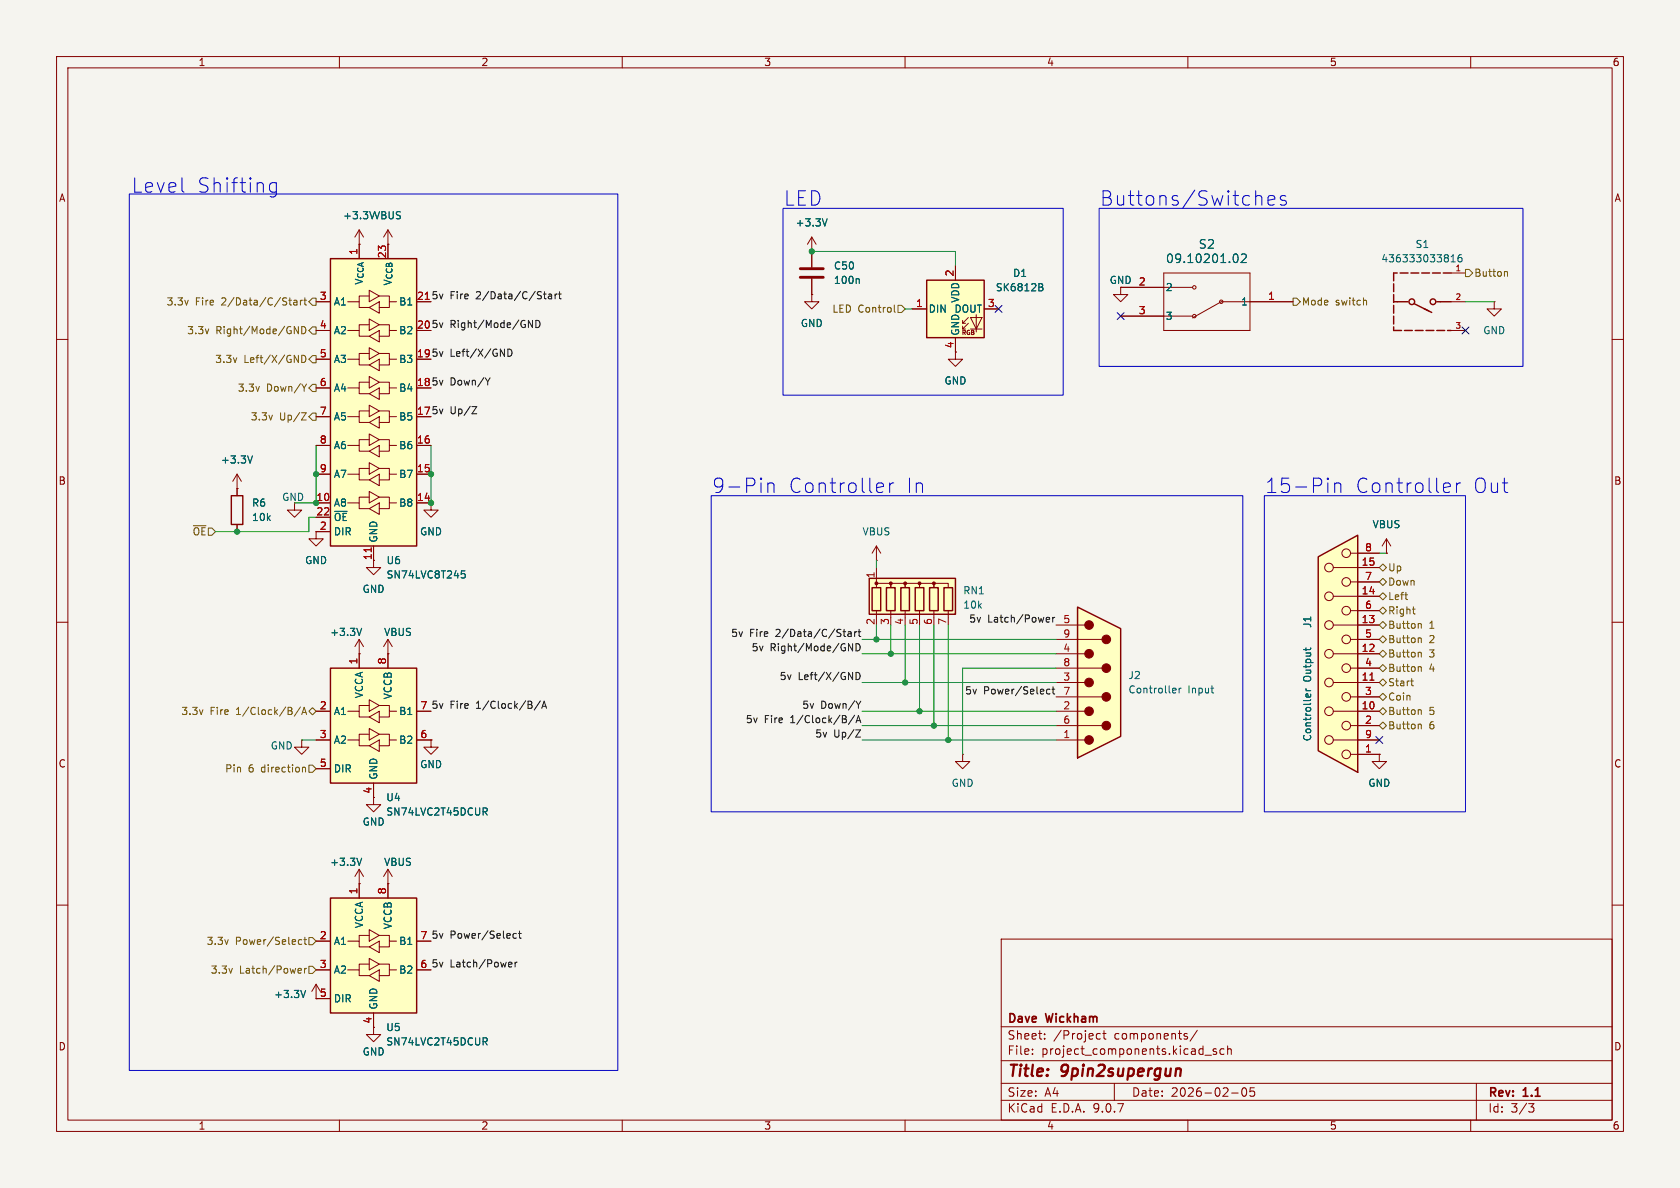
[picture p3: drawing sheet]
<svg xmlns="http://www.w3.org/2000/svg" width="297mm" height="210mm" viewBox="0 0 297 210" stroke-linecap="round" stroke-linejoin="round" font-family="sans-serif">
<path d="M0 0h297v210h-297z" fill="#f5f4ef" stroke="#f5f4ef" stroke-width=".18"/>
<g fill="none" stroke="#840000" stroke-width=".18">
<path d="M10 10h277v190h-277zM12 12h273v186h-273zM60 10v2M110 10v2M160 10v2M210 10v2M260 10v2M143.5 52.1v1.2h1.3l-1.3 1.3-1.3-1.3h1.3M143.5 52.1h.1M143.5 44.5v2.7M143.5 49.3v2.8M10 60h2"/>
<path d="M285 60h2M10 110h2M63.5 115.6h.1M63.5 113l-.8 1.3M63.5 113l.8 1.3M63.5 113v2.6M285 110h2M66 141v1.2h1.3l-1.3 1.3-1.2-1.3h1.2M10 160h2M177 166h108v32h-108zM285 160h2M60 198v2"/>
<path d="M110 198v2M160 198v2M177 194.5h108M177 191.5h108M177 187.5h108M177 181.5h108M182.5 186.3v.1M182.5 185.5v.1M184.7 183.6v.1M184.7 182.8v.1M194 183.6h.5M194 182.8h.5"/>
<path d="M195 182.7h.5M195.2 182.2v1.3l.3 .2M197 191.5v3M209.7 183.2l.3 .2-.3 .3M209.7 182.7l.2 .1M210 198v2M211.7 182.1l-1.3 2M213 186.5h1.2M215 185.5l-.3-.1-.2 .2v.2l.5 .2v.3h-.5M216.4 185.5l-.4-.1-.3 .3v.4l.1 .2h.6M217 185.5l.2-.1 .4 .1 .1 .9M217 184.9v1.5"/>
<path d="M217.7 193.2h1.2M219.7 192.4l.2-.1a.81 .81 0 0 1 .6 .6 .81 .81 0 0 1-.3 .8l-.2 .1a.81 .81 0 0 1-.3-1.4zM221.7 192.3h-.7v.7l.2-.1h.5l.1 .3-.1 .5-.2 .1-.5-.1M260 198v2M261 191.5v6.5M270.2 195.1h1l-.5 .6 .4 .1 .1 .5-.3 .3h-.4"/>
</g>
<path d="M208.5 188.9l.3 .3-.2 1" fill="none" stroke="#840000" stroke-width=".4"/>
<path d="M151.7 49.3l.2 .1v.7M63.9 111.1l-.4 1.2" fill="none" stroke="#006464" stroke-width=".18"/>
<path d="M141.5 47.5h4M141.5 49h4" fill="none" stroke="#840000" stroke-width=".51"/>
<path d="M58.4 118.1h15.3v20.3h-15.3z" fill="#ffffc2"/>
<path d="M58.4 118.1h15.3v20.3h-15.3z" fill="none" stroke="#840000" stroke-width=".25"/>
<g fill="none" stroke="#840000" stroke-width=".18">
<path d="M63.5 115.6v2.5M68.6 115.6h.1M68.6 113v5.1M68.6 113l.7 1.3M68.6 113l-.8 1.3M55.9 125.7h2.5M55.9 130.8h2.5M55.9 135.9h2.5M61.5 125.7h2v1h1.8M61.5 130.8h2v1h1.8M65.3 124.7h-1.8v1M65.3 123.7l1.8 1-1.8 1z"/>
<path d="M65.3 126.7l1.8-1v2.1zM65.3 129.8h-1.8v1M65.3 128.8l1.8 1-1.8 1zM65.3 131.8l1.8-1v2zM66 138.4v2.6M67.1 124.7h1.7v1h1.3M67.1 129.8h1.7v1h1.3M68.8 125.7v1h-1.7M68.8 130.8v1h-1.7M73.7 125.7h2.5M73.7 130.8h2.5M76.2 130.8v1.3h1.3l-1.3 1.3-1.3-1.3h1.3"/>
<path d="M76.2 130.8h.1M170.2 133.4v1.2h-1.3l1.3 1.3 1.2-1.3h-1.2M170.2 133.4h.1M68.6 156.2h.1M68.6 153.7v2.5M68.6 153.7l.7 1.2M68.6 153.7l-.8 1.2"/>
</g>
<path d="M85.4 142.8h.5l.2 .3-.1 .3-.6 .1M85.7 143.5l.4 .6" fill="none" stroke="#006464" stroke-width=".18"/>
<path d="M190.5 107.3l7.6 3.8v19.1l-7.6 3.8z" fill="#ffffc2"/>
<path d="M186.7 110.5h5.1M186.7 113h8.1M186.7 115.6h5.1M186.7 118.1h8.1M186.7 120.7h5.1M186.7 123.2h8.1M186.7 125.7h5.1M186.7 128.3h8.1M186.7 130.8h5.1" fill="none" stroke="#840000" stroke-width=".18"/>
<path d="M190.5 107.3l7.6 3.8v19.1l-7.6 3.8z" fill="none" stroke="#840000" stroke-width=".25"/>
<g fill="#840000" stroke="#840000" stroke-width=".18">
<circle cx="192.5" cy="110.5" r=".76"/>
<circle cx="192.5" cy="115.6" r=".76"/>
<circle cx="192.5" cy="120.6" r=".76"/>
<circle cx="192.5" cy="125.7" r=".76"/>
<circle cx="192.5" cy="130.8" r=".76"/>
<circle cx="195.6" cy="113" r=".76"/>
<circle cx="195.6" cy="118.1" r=".76"/>
<circle cx="195.6" cy="123.2" r=".76"/>
<circle cx="195.6" cy="128.3" r=".76"/>
</g>
<path d="M207.5 121.7h.3l.1 .3-.6 .1M207.8 122.4l-.3 .1M208.5 121.7v.8M208.8 121.7l-.3 .2M214.1 121.7h.5M214.4 122.5h.2" fill="none" stroke="#006464" stroke-width=".18"/>
<path d="M153.7 102.2h15.2v6.4h-15.2z" fill="#ffffc2"/>
<path d="M153.7 102.2h15.2v6.4h-15.2zM154.2 103.9h1.5v4.1h-1.5zM156.7 103.9h1.5v4.1h-1.5zM159.3 103.9h1.5v4.1h-1.5zM161.8 103.9h1.5v4.1h-1.5zM164.3 103.9h1.6v4.1h-1.6zM166.9 103.9h1.5v4.1h-1.5z" fill="none" stroke="#840000" stroke-width=".25"/>
<g fill="#840000" stroke="#840000" stroke-width=".18">
<circle cx="154.9" cy="103.1" r=".25"/>
<circle cx="157.5" cy="103.1" r=".25"/>
<circle cx="160" cy="103.1" r=".25"/>
<circle cx="162.6" cy="103.1" r=".25"/>
<circle cx="165.1" cy="103.1" r=".25"/>
</g>
<path d="M154.9 103.9v-.8h2.6v.8v-.8h2.5v.8v-.8h2.6v.8v-.8h2.5v.8v-.8h2.5v.8M154.9 100.3v2.6M154.9 108v1.2M157.5 108v1.2M160 108v1.2M162.6 108v1.2M165.1 108v1.2M167.6 108v1.2M53.3 130.8v1.3h1.3l-1.3 1.3-1.2-1.3h1.2M53.3 130.8h.1" fill="none" stroke="#840000" stroke-width=".18"/>
<path d="M58.4 45.7h15.3v50.8h-15.3z" fill="#ffffc2"/>
<path d="M58.4 45.7h15.3v50.8h-15.3z" fill="none" stroke="#840000" stroke-width=".25"/>
<g fill="none" stroke="#840000" stroke-width=".18">
<path d="M55.9 53.3h2.5M55.9 58.4h2.5M61.5 53.3h2v1.1h1.8M61.5 58.4h2v1h1.8M65.3 52.3h-1.8v1M65.3 51.3l1.8 1-1.8 1zM65.3 54.4l1.8-1.1v2.1zM65.3 57.4h-1.8v1M65.3 56.4l1.8 1-1.8 1zM65.3 59.4l1.8-1v2.1zM67.1 52.3h1.7v1h1.3M67.1 57.4h1.7v1h1.3"/>
<path d="M68.8 53.3v1.1h-1.7M68.8 58.4v1h-1.7M73.7 53.3h2.5M73.7 58.4h2.5M143.5 44.5h.1M143.5 41.9l-.8 1.3M143.5 41.9l.8 1.3M143.5 41.9v2.6M55.9 63.5h2.5M55.9 68.6h2.5M55.9 73.7h2.5M55.9 78.7h2.5"/>
<path d="M61.5 63.5h2v1h1.8M61.5 73.7h2v1h1.8M61.5 68.6h2v1h1.8M61.5 78.7h2v1.1h1.8M65.3 62.5h-1.8v1M65.3 72.6h-1.8v1.1M65.3 61.5l1.8 1-1.8 1zM65.3 71.6l1.8 1-1.8 1.1zM65.3 64.5l1.8-1v2zM65.3 69.6l1.8-1v2zM65.3 74.7l1.8-1v2zM65.3 67.6h-1.8v1"/>
<path d="M65.3 77.7h-1.8v1M65.3 66.5l1.8 1.1-1.8 1zM65.3 76.7l1.8 1-1.8 1zM65.3 79.8l1.8-1.1v2.1zM67.1 62.5h1.7v1h1.3M67.1 72.6h1.7v1.1h1.3M67.1 67.6h1.7v1h1.3M67.1 77.7h1.7v1h1.3M68.8 63.5v1h-1.7M68.8 73.7v1h-1.7M68.8 68.6v1h-1.7M68.8 78.7v1.1h-1.7"/>
<path d="M73.7 63.5h2.5M73.7 68.6h2.5M73.7 73.7h2.5M73.7 78.7h2.5M55.9 83.8h2.5M55.9 88.9h2.5M55.9 91.4h2.5M55.9 94h2.5M61.5 83.8h2v1h1.8M61.5 88.9h2v1h1.8M65.3 82.8h-1.8v1M65.3 81.8l1.8 1-1.8 1z"/>
<path d="M65.3 84.8l1.8-1v2.1zM65.3 89.9l1.8-1v2zM65.3 87.9h-1.8v1M65.3 86.9l1.8 1-1.8 1zM66 96.5v2.6M67.1 82.8h1.7v1h1.3M67.1 87.9h1.7v1h1.3M68.8 83.8v1h-1.7M68.8 88.9v1h-1.7M73.7 83.8h2.5M73.7 88.9h2.5"/>
</g>
<path d="M75.2 52.9h.7M65.6 96.8v.7" fill="none" stroke="#a90000" stroke-width=".18"/>
<path d="M146.2 38.7l-.4 1.2M81.6 100.9h.6M81.6 101.5l.4-.1 .3 .2-.2 .5h-.5" fill="none" stroke="#006464" stroke-width=".18"/>
<path d="M163.8 49.5h10.2v10.2h-10.2z" fill="#ffffc2"/>
<g fill="none" stroke="#840000" stroke-width=".25">
<path d="M163.8 49.5h10.2v10.2h-10.2zM246.4 50.2v1.4M246.4 52.1v1.4M246.4 54v1.4M246.4 55.9v1.4M246.4 57.8v.6h1.4M246.4 53.3h2.5M247 48.3h-.6v1.4M247.5 48.3h1.4M248.3 58.4h1.4M249.4 48.3h1.4M250.1 53.7l3 1.5"/>
<path d="M250.2 58.4h1.4M251.3 48.3h1.4M252.1 58.4h1.4M253.2 48.3h1.4M254 53.3h2.5M254 58.4h1.4M255.1 48.3h1.4M255.9 58.4h.6"/>
<circle cx="249.6" cy="53.3" r=".5"/>
<circle cx="253.3" cy="53.3" r=".5"/>
</g>
<g fill="none" stroke="#840000" stroke-width=".18">
<path d="M161.3 54.6h2.5M168.9 59.7v3.8h1.3l-1.3 1.3-1.3-1.3h1.3M168.9 47v2.5M170.2 57.2h.5M170.2 58.2h.5M171.2 56.1l-1 1.1v-.6M171.2 57.2l-1 1v-.5M171.6 56.1h2l-1 2.1zM171.6 58.2h2M172.6 55.6v3.1M174 54.6h2.5M198.1 55.9h12.7"/>
<path d="M205.7 48.3h15.3v10.1h-15.3zM210.8 50.8h-12.7v1.3h1.3l-1.3 1.2-1.3-1.2h1.3M228.6 53.3h-12.7l-5.1 2.9M256.5 53.3h2.6M256.5 48.3h2.6M256.5 58.4h2.6M264.2 53.3v1.3h1.2l-1.2 1.3-1.3-1.3h1.3M264.2 53.3h.1"/>
<circle cx="211.1" cy="55.9" r=".3"/>
<circle cx="211.1" cy="50.8" r=".3"/>
<circle cx="215.9" cy="53.3" r=".3"/>
</g>
<path d="M183.7 50.1l.6 .2v.2l-.2 .2M183.7 50.7h.4M184.1 50.7l.3 .3-.1 .3-.6 .1M218.4 44.9a.83 .83 0 0 1 .6 .6 .83 .83 0 0 1-.3 .8l-.3 .1M219.5 45l.5-.1 .3 .1v.3l-.9 1.1h.9M256.5 46.3h.8M256.5 45.4l.4-.4v1.3M258.4 45l-.4 .1a.86 .86 0 0 0 0 1.2l.4-.1 .1-.4-.3-.3h-.2l-.3 .3" fill="none" stroke="#006464" stroke-width=".18"/>
<path d="M233 98.4l7-3.8v41.9l-7-3.8z" fill="#ffffc2"/>
<path d="M40.9 87.6h2v5.1h-2zM233 98.4l7-3.8v41.9l-7-3.8z" fill="none" stroke="#840000" stroke-width=".25"/>
<g fill="none" stroke="#840000" stroke-width=".18">
<path d="M41.9 86.4v1.2M41.9 92.7v1.3M52.1 88.9v1.3h1.2l-1.2 1.2-1.3-1.2h1.3M238.8 97.8h5M245.1 97.8h.1M245.1 95.3l.8 1.2M245.1 95.3l-.8 1.2M245.1 95.3v2.5M235.7 115.6h8.1M235.7 110.5h8.1M235.7 105.4h8.1M235.7 100.3h8.1"/>
<path d="M238.8 118.1h5M238.8 113h5M238.8 108h5M238.8 102.9h5M235.7 130.8h8.1M235.7 125.7h8.1M235.7 120.7h8.1M238.8 133.4h5M238.8 128.3h5M238.8 123.2h5M243.8 133.4v1.2h1.3l-1.3 1.3-1.2-1.3h1.2M243.8 133.4h.1"/>
<path d="M63.5 156.2h.1M63.5 153.7l-.8 1.2M63.5 153.7l.8 1.2M63.5 153.7v2.5M66 181.6v1.3h1.3l-1.3 1.3-1.2-1.3h1.2"/>
<circle cx="238" cy="97.8" r=".76"/>
<circle cx="234.9" cy="115.6" r=".76"/>
<circle cx="234.9" cy="100.3" r=".76"/>
<circle cx="234.9" cy="110.5" r=".76"/>
<circle cx="234.9" cy="105.4" r=".76"/>
<circle cx="238" cy="118.1" r=".76"/>
<circle cx="238" cy="107.9" r=".76"/>
<circle cx="238" cy="113" r=".76"/>
<circle cx="238" cy="102.9" r=".76"/>
<circle cx="234.9" cy="130.8" r=".76"/>
<circle cx="234.9" cy="120.6" r=".76"/>
<circle cx="234.9" cy="125.7" r=".76"/>
<circle cx="238" cy="133.3" r=".76"/>
<circle cx="238" cy="128.3" r=".76"/>
<circle cx="238" cy="123.2" r=".76"/>
</g>
<path d="M242.2 120.2h.7" fill="none" stroke="#a90000" stroke-width=".18"/>
<path d="M230.9 114.5v.5M231.7 114.5v.2M230.9 121.7l.2 .4M230.9 123.1v-.4l.3-.1 .1 .6M230.9 122.1h.8M231.7 122.7v.4M63.9 151.7l-.4 1.3" fill="none" stroke="#006464" stroke-width=".18"/>
<path d="M58.4 158.8h15.3v20.3h-15.3z" fill="#ffffc2"/>
<path d="M58.4 158.8h15.3v20.3h-15.3z" fill="none" stroke="#840000" stroke-width=".25"/>
<g fill="none" stroke="#840000" stroke-width=".18">
<path d="M55.9 53.3h2.5M55.9 58.4h2.5M63.5 40.6v2.6M63.5 40.6l-.8 1.3M63.5 40.6l.8 1.3M68.6 40.6v2.6M68.6 40.6l.7 1.3M68.6 40.6l-.8 1.3M73.7 53.3h2.5M73.7 58.4h2.5M143.5 52.1h.1M143.5 44.5h.1"/>
<path d="M143.5 44.5v2.7M143.5 49.3v2.8M161.3 54.6h2.5M168.9 47v2.5M168.9 59.7v2.5M174 54.6h2.5M198.1 55.9h7.6M198.1 50.8h7.6M221 53.3h7.6M55.9 63.5h2.5M55.9 68.6h2.5M55.9 73.7h2.5"/>
<path d="M55.9 78.7h2.5M73.7 63.5h2.5M73.7 68.6h2.5M73.7 73.7h2.5M73.7 78.7h2.5M41.9 86.4h.1M41.9 83.8l-.8 1.3M41.9 83.8l.8 1.3M41.9 83.8v3.8M41.9 92.7v1.3M55.9 83.8h2.5M55.9 88.9h2.5"/>
<path d="M55.9 91.4h2.5M58.4 94h-2.5v1.3h1.2l-1.2 1.2-1.3-1.2h1.3M66 96.5v3.8h1.3l-1.3 1.3-1.2-1.3h1.2M73.7 83.8h2.5M73.7 88.9h2.5M76.2 88.9v1.3h1.3l-1.3 1.2-1.3-1.2h1.3M76.2 88.9h.1M154.9 99.1h.1M154.9 96.5l.8 1.3M154.9 96.5l-.7 1.3M154.9 96.5v2.6M240 97.8h3.8"/>
<path d="M245.1 97.8h.1M63.5 115.6h.1M63.5 115.6v2.5M68.6 115.6h.1M68.6 115.6v2.5M240 118.1h3.8M240 115.6h3.8M240 113h3.8M240 110.5h3.8M240 108h3.8M240 105.4h3.8M240 102.9h3.8"/>
<path d="M240 100.3h3.8M55.9 130.8h2.5M55.9 125.7h2.5M55.9 135.9h2.5M66 138.4v2.6M73.7 130.8h2.5M73.7 125.7h2.5M76.2 130.8h.1M240 133.4h3.8M240 130.8h3.8M240 128.3h3.8M240 125.7h3.8"/>
<path d="M240 123.2h3.8M240 120.7h3.8M243.8 133.4h.1M63.5 156.2h.1M63.5 156.2v2.6M68.6 156.2h.1M68.6 156.2v2.6M55.9 176.5h.1M55.9 166.4h2.5M55.9 171.5h2.5M55.9 176.5h2.5M55.9 174l-.8 1.3"/>
<path d="M55.9 174l.7 1.3M55.9 174v2.5M61.5 166.4h2v1h1.8M61.5 171.5h2v1h1.8M65.3 165.4h-1.8v1M65.3 164.3l1.8 1.1-1.8 1zM65.3 167.4l1.8-1v2zM65.3 170.4h-1.8v1.1M65.3 169.4l1.8 1-1.8 1.1zM65.3 172.5l1.8-1v2zM66 179.1v2.5M67.1 165.4h1.7v1h1.3"/>
<path d="M67.1 170.4h1.7v1.1h1.3M68.8 166.4v1h-1.7M68.8 171.5v1h-1.7M73.7 166.4h2.5M73.7 171.5h2.5"/>
</g>
<g fill="none" stroke="#006464" stroke-width=".18">
<path d="M146.2 38.7l-.4 1.2M151.7 49.3l.2 .1v.7M183.7 50.1l.6 .2v.2l-.2 .2M183.7 50.7h.4M184.1 50.7l.3 .3-.1 .3-.6 .1M218.4 44.9a.83 .83 0 0 1 .6 .6 .83 .83 0 0 1-.3 .8l-.3 .1M219.5 45l.5-.1 .3 .1v.3l-.9 1.1h.9M44.6 80.6l-.4 1.3M63.9 111.1l-.4 1.2M81.6 100.9h.6M81.6 101.5l.4-.1 .3 .2-.2 .5h-.5M230.9 114.5v.5"/>
<path d="M231.7 114.5v.2M230.9 121.7l.2 .4M230.9 123.1v-.4l.3-.1 .1 .6M230.9 122.1h.8M231.7 122.7v.4M63.9 151.7l-.4 1.3M85.4 142.8h.5l.2 .3-.1 .3-.6 .1M85.7 143.5l.4 .6M54 175.1l-.4 1.2M85.4 183.5h.5l.2 .2-.1 .4h-.6M85.7 184.1l.4 .6"/>
</g>
<g fill="none" stroke="#725600" stroke-width=".18">
<path d="M51.1 53.1h.4M51.2 52.6v1.1l.3 .2M52 53.1h.4l.1 .8M52 57.7l.7 1.3v-1.3M52.5 53.4h-.4l-.2 .2 .2 .3h.4M53.1 53.1v.8M53.4 57.7a.64 .64 0 0 1 .7 .7 .64 .64 0 0 1-.7 .6zM53.5 53.1l-.4 .2M53.7 53.1h.5M53.9 52.6v1.1l.3 .2M55.2 52.7h.7v1.3h-.7l-.6-.7zM55.2 57.8h.7v1.3h-.7l-.6-.7z"/>
<path d="M158.1 53.9v1.1l.2 .2M158.7 54h.7l.6 .6-.6 .6h-.7zM228.6 52.7h.6l.7 .6-.7 .7h-.6zM241.4 53.1l.2 .2v.6M259.1 47.6h.6l.6 .7-.6 .6h-.6zM266.1 48l.4 .2v.6M52 62.8l.7 1.3v-1.3M53.3 73h.8l-.8 1.2h.8M53.4 62.8a.64 .64 0 0 1 .7 .6 .64 .64 0 0 1-.7 .7zM54.2 67.9l-.4 .7M55.2 73h.7v1.3h-.7l-.6-.6zM55.2 62.9h.7v1.2h-.7l-.6-.6z"/>
<path d="M55.2 67.9h.7v1.3h-.7l-.6-.6zM243.8 105.4l.7-.6 .6 .6-.6 .6zM243.8 100.3l.7-.6 .6 .6-.6 .7zM243.8 102.9l.7-.7 .6 .7-.6 .6zM243.8 118.1l.7-.6 .6 .6-.6 .6zM243.8 115.6l.7-.7 .6 .7-.6 .6zM243.8 113l.7-.6 .6 .6-.6 .7zM243.8 110.5l.7-.6 .6 .6-.6 .6zM244.5 107.3l.6 .7-.6 .6-.7-.6zM248.4 105.1h.4M248.7 106h.1M249.7 107.7h.5"/>
<path d="M249.9 108.5h.3M250.9 110.2l.4 .2v.7M250.9 112.8l.4 .1v.7M250.9 115.3l.4 .2v.6M250.9 117.8l.4 .2v.7M53.1 125l-1.1 1.6M53.4 126.3l.4-1.3 .4 1.3M53.5 135.6v.9M53.5 135.7l.2-.1 .3 .1v.8M53.5 125.9h.6M54.6 135.3h.6l.7 .6-.7 .6h-.6zM54.6 125.7l.6-.6 .7 .6-.7 .7z"/>
<path d="M243.8 125.7l.7-.6 .6 .6-.6 .7zM243.8 128.3l.7-.7 .6 .7-.6 .6zM243.8 123.2l.7-.6 .6 .6-.6 .6zM243.8 120.7l.7-.7 .6 .7-.6 .6zM249.4 120.4h.5M249.6 121l.3 .2M250.9 125.5l.4 .1v.7M250.9 128l.4 .2v.6M52.7 172h.5M52.7 171.2h.4l.2 .3-.6 .1M53.4 166.2l-.4-.1-.3 .2 .2 .6h.5M53.7 166.1h.5"/>
<path d="M53.8 171.2v.8M53.9 165.7v1.1l.3 .1M54.2 171.2l-.4 .2M54.6 170.8h.6l.7 .7-.7 .6h-.6zM54.6 165.7h.6l.7 .7-.7 .6h-.6z"/>
</g>
<g fill="none" stroke="#0f0f0f" stroke-width=".18">
<path d="M93.4 56.6l.7 1.3v-1.3M94.7 56.6a.64 .64 0 0 1 .8 .7 .64 .64 0 0 1-.8 .6zM96.1 52h.5M96.3 51.6v1l.3 .2M97 52h.5v.8M97.5 52.3h-.4l-.2 .2 .2 .3h.4M98.1 52v.8M98.5 52l-.4 .2M98.7 52h.5M98.9 51.6v1l.3 .2M83.4 71.9h.9l-.9 1.2h.9M86.6 66.8l-.4 .7"/>
<path d="M88.5 61.7l.7 1.3v-1.3M89.8 61.7a.64 .64 0 0 1 .7 .7 .64 .64 0 0 1-.7 .6zM149 111.7h.5M149.2 111.2v1.1l.3 .2M149.9 111.7h.5l.1 .8M150 118.9l.7 1.2v-1.2M150 113.8l.7 1.3v-1.3M150.5 112h-.4l-.2 .2 .2 .3h.4M151.1 111.7v.8M151.3 113.8a.64 .64 0 0 1 .8 .6 .64 .64 0 0 1-.8 .7zM151.3 118.9a.64 .64 0 0 1 .8 .6 .64 .64 0 0 1-.8 .6zM151.5 111.7l-.4 .2"/>
<path d="M151.7 111.7h.5M151.9 111.2v1.1l.3 .2M185 109.9h.5M185 109.2l.4-.1 .2 .3-.6 .2M186.1 109.1v.9M186.5 109.1l-.4 .3M95.5 123.9l-1.1 1.6M95.8 125.2l.4-1.3 .4 1.3M95.9 124.9h.6M151.1 126.4l-1.1 1.7M151.3 129h.8l-.8 1.3h.8M151.3 127.8l.5-1.3 .4 1.3"/>
<path d="M151.5 127.4h.6M152.2 123.9l-.4 .7M185.6 121.9l-.3-.1-.3 .3 .1 .5h.5M186 121.8h.5M186.2 121.4v1.1l.3 .2M90 170.9h.5M90 170.2l.3-.1 .2 .3-.6 .1M91.1 170.1v.8M91.3 165.1l-.4-.1-.2 .3 .1 .5h.5M91.4 170.1l-.3 .2M91.7 165h.4M91.8 164.6v1.1l.3 .2"/>
</g>
<g fill="none" stroke="#009600" stroke-width=".18">
<path d="M143.5 44.5h25.4v2.5M160 54.6h1.3M259.1 53.3h5.1M55.9 78.7v10.2h-3.8M76.2 78.7v10.2M55.9 91.4h-1.3v2.6h-16.5M154.9 99.1v1.2M243.8 97.8h1.3M152.4 115.6h34.3M152.4 113h34.3M154.9 110.5v2.5M157.5 110.5v5.1"/>
<path d="M160 110.5v10.2M162.6 110.5v15.2M165.1 110.5v17.8M167.6 110.5v20.3M186.7 118.1h-16.5v15.3M53.3 130.8h2.6M152.4 130.8h34.3M152.4 120.7h34.3M152.4 125.7h34.3M152.4 128.3h34.3"/>
</g>
<path d="M175.9 54l1.2 1.2M177.1 54l-1.2 1.2M197.5 55.3l1.2 1.2M198.7 55.3l-1.2 1.2M258.5 57.8l1.2 1.2M259.7 57.8l-1.2 1.2M243.2 130.2l1.2 1.2M244.4 130.2l-1.2 1.2" fill="none" stroke="#000084" stroke-width=".18"/>
<g fill="none" stroke="#0000c2" stroke-width=".18">
<path d="M22.9 34.3h86.3v154.9h-86.3zM48.9 32.3v2a.69 .69 0 0 1-1.1 .4M48.9 32.4l-.8-.1-.5 .5v.7l.3 .4 .2 .1 .8-.1M138.4 36.8h49.6v33.1h-49.6zM194.3 36.8h74.9v28h-74.9zM222.4 34.6l.6 .1 .1 .2v1.4M224.2 35.4l1.2-.2-.1-.5-.8-.1-.3 .3v1l.1 .2 .2 .2 .8-.2M227.3 34.7l-.6-.1-.4 .3 .2 .4 .8 .2 .1 .3-.1 .3-.2 .2-.8-.2M125.7 87.6h94v55.9h-94zM135.7 85.4v1.7M135.7 85.6a.63 .63 0 0 1 1.1 .1v1.4M155.3 85.4l.8 .1 .1 .5-1.2 .2"/>
<path d="M156.1 86.9l-.8 .2M157.3 85.4v1.7M158 85.4a.65 .65 0 0 0-.7 .5M223.5 87.6h35.6v55.9h-35.6zM234.7 84.5l.2 .1-.2 .2M236 85.6a.63 .63 0 0 1 1 .1v1.4M236 85.4v1.7M255.6 85.4l.7 .1 .1 .5-1.2 .2M256.3 86.9l-.7 .2M257.5 85.4v1.7M258.2 85.4a.65 .65 0 0 0-.7 .5"/>
</g>
<path d="M75.2 52.9h.7M65.6 96.8v.7M242.2 120.2h.7" fill="none" stroke="#a90000" stroke-width=".18"/>
<g fill="#009600" stroke="#009600" stroke-width=".18">
<circle cx="55.9" cy="83.8" r=".46"/>
<circle cx="41.9" cy="94" r=".46"/>
<circle cx="55.9" cy="88.9" r=".46"/>
<circle cx="143.5" cy="44.5" r=".46"/>
<circle cx="157.5" cy="115.6" r=".46"/>
<circle cx="154.9" cy="113" r=".46"/>
<circle cx="167.6" cy="130.8" r=".46"/>
<circle cx="160" cy="120.7" r=".46"/>
<circle cx="162.6" cy="125.7" r=".46"/>
<circle cx="165.1" cy="128.3" r=".46"/>
<circle cx="76.2" cy="88.9" r=".46"/>
<circle cx="76.2" cy="83.8" r=".46"/>
</g>
<g font-size="3.5" fill="#0000c2">
<text x="23.1" y="34.3">Level</text>
<text x="34.7" y="34.3">Shifting</text>
<text x="138.4" y="36.6">LED</text>
<text x="194.3" y="36.6">Buttons/Switches</text>
<text x="125.7" y="87.4">9-Pin</text>
<text x="139.2" y="87.4">Controller</text>
<text x="160" y="87.4">In</text>
<text x="223.5" y="87.4">15-Pin</text>
<text x="239.4" y="87.4">Controller</text>
<text x="260.2" y="87.4">Out</text>
</g>
<g font-size="2.8" fill="#840000">
<text x="178" y="190.9">Title:</text>
<text x="187.7" y="190.9">9pin2supergun</text>
</g>
<g font-size="2.1" fill="#006464">
<text x="206" y="46.7">09.10201.02</text>
<text x="211.8" y="44.2">S2</text>
</g>
<g font-size="2.1" fill="#840000">
<text x="178" y="184">Sheet:</text>
<text x="178" y="181.2">Dave</text>
<text x="185" y="181.2">Wickham</text>
<text x="186.2" y="184">/Project</text>
<text x="197" y="184">components/</text>
<text x="178" y="186.7">File:</text>
<text x="184.1" y="186.7">project_components.kicad_sch</text>
<text x="178" y="196.9">KiCad</text>
<text x="178" y="194.1">Size:</text>
<text x="184.7" y="194.1">A4</text>
<text x="185.7" y="196.9">E.D.A.</text>
<text x="193.3" y="196.9">9.0.7</text>
<text x="200" y="194.1">Date:</text>
<text x="207" y="194.1">2026-02-05</text>
<text x="263" y="194.3">Rev:</text>
<text x="263" y="196.9">Id:</text>
<text x="267.1" y="196.9">3/3</text>
<text x="269.4" y="194.3">1.1</text>
</g>
<g font-size="1.8" fill="#840000">
<text x="35" y="11.9">1</text>
<text x="85" y="11.9">2</text>
<text x="135" y="11.9">3</text>
<text x="185" y="11.9">4</text>
<text x="235" y="11.9">5</text>
<text x="285" y="11.9">6</text>
<text x="10.3" y="35.9">A</text>
<text x="285.3" y="35.9">A</text>
<text x="168.7" y="61.7" transform="rotate(-90 168.7 61.7)">4</text>
<text x="10.3" y="85.9">B</text>
<text x="285.3" y="85.9">B</text>
<text x="10.3" y="135.9">C</text>
<text x="285.3" y="135.9">C</text>
<text x="65.8" y="140.4" transform="rotate(-90 65.8 140.4)">4</text>
<text x="10.3" y="185.9">D</text>
<text x="285.3" y="185.9">D</text>
<text x="35" y="199.9">1</text>
<text x="85" y="199.9">2</text>
<text x="135" y="199.9">3</text>
<text x="185" y="199.9">4</text>
<text x="235" y="199.9">5</text>
<text x="285" y="199.9">6</text>
</g>
<g font-size="1.8" fill="#006464">
<text x="60.6" y="39">+3.3V VBUS</text>
<text x="140.6" y="40.2">+3.3V</text>
<text x="147.3" y="47.9">C50</text>
<text x="244.1" y="46.6">436333033816</text>
<text x="250.1" y="44">S1</text>
<text x="64.4" y="50.5" transform="rotate(-90 64.4 50.5)">V_{CCA}</text>
<text x="69.4" y="50.6" transform="rotate(-90 69.4 50.6)">V_{CCB}</text>
<text x="147.3" y="50.4">100n</text>
<text x="169.8" y="53.6" transform="rotate(-90 169.8 53.6)">VDD</text>
<text x="175.9" y="51.7">SK6812B</text>
<text x="179" y="49.2">D1</text>
<text x="206" y="51.7">2</text>
<text x="58.9" y="54.2">A1</text>
<text x="58.9" y="59.3">A2</text>
<text x="70.5" y="54.2">B1</text>
<text x="70.5" y="59.3">B2</text>
<text x="141.5" y="58">GND</text>
<text x="164.1" y="55.5">DIN</text>
<text x="168.6" y="55.5">DOUT</text>
<text x="169.8" y="59.4" transform="rotate(-90 169.8 59.4)">GND</text>
<text x="206" y="56.7">3</text>
<text x="219.3" y="54.2">1</text>
<text x="262.1" y="59.3">GND</text>
<text x="58.9" y="64.4">A3</text>
<text x="70.5" y="64.4">B3</text>
<text x="58.9" y="69.4">A4</text>
<text x="70.5" y="69.4">B4</text>
<text x="166.9" y="68.2">GND</text>
<text x="58.9" y="74.5">A5</text>
<text x="70.5" y="74.5">B5</text>
<text x="39" y="82.1">+3.3V</text>
<text x="58.9" y="79.6">A6</text>
<text x="70.5" y="79.6">B6</text>
<text x="44.5" y="89.8">R6</text>
<text x="49.8" y="88.7">GND</text>
<text x="58.9" y="84.7">A7</text>
<text x="58.9" y="89.8">A8</text>
<text x="70.5" y="84.7">B7</text>
<text x="70.5" y="89.8">B8</text>
<text x="44.5" y="92.3">10k</text>
<text x="58.9" y="92.3">~{OE}</text>
<text x="58.9" y="94.8">DIR</text>
<text x="74.2" y="94.8">GND</text>
<text x="152.4" y="94.8">VBUS</text>
<text x="242.6" y="93.6">VBUS</text>
<text x="53.8" y="99.9">GND</text>
<text x="66.9" y="96" transform="rotate(-90 66.9 96)">GND</text>
<text x="68.2" y="99.9">U6</text>
<text x="64" y="105">GND</text>
<text x="68.2" y="102.5">SN74LVC8T245</text>
<text x="170.2" y="107.8">10k</text>
<text x="170.2" y="105.3">RN1</text>
<text x="58.3" y="112.6">+3.3V</text>
<text x="67.8" y="112.6">VBUS</text>
<text x="232" y="111.1" transform="rotate(-90 232 111.1)">J1</text>
<text x="64.4" y="123.5" transform="rotate(-90 64.4 123.5)">VCCA</text>
<text x="69.4" y="123.7" transform="rotate(-90 69.4 123.7)">VCCB</text>
<text x="199.4" y="120.2">J2</text>
<text x="199.4" y="122.8">Controller</text>
<text x="210" y="122.8">Input</text>
<text x="232" y="120.5" transform="rotate(-90 232 120.5)">Output</text>
<text x="58.9" y="126.6">A1</text>
<text x="58.9" y="131.7">A2</text>
<text x="70.5" y="126.6">B1</text>
<text x="70.5" y="131.7">B2</text>
<text x="232" y="131.1" transform="rotate(-90 232 131.1)">Controller</text>
<text x="47.8" y="132.7">GND</text>
<text x="58.9" y="136.8">DIR</text>
<text x="66.9" y="137.9" transform="rotate(-90 66.9 137.9)">GND</text>
<text x="74.2" y="136">GND</text>
<text x="68.2" y="141.8">U4</text>
<text x="168.1" y="139.3">GND</text>
<text x="241.8" y="139.3">GND</text>
<text x="64" y="146.2">GND</text>
<text x="68.2" y="144.4">SN74LVC2T45DCUR</text>
<text x="58.3" y="153.3">+3.3V</text>
<text x="67.8" y="153.3">VBUS</text>
<text x="58.9" y="167.2">A1</text>
<text x="64.4" y="164.2" transform="rotate(-90 64.4 164.2)">VCCA</text>
<text x="69.4" y="164.4" transform="rotate(-90 69.4 164.4)">VCCB</text>
<text x="70.5" y="167.2">B1</text>
<text x="58.9" y="172.3">A2</text>
<text x="70.5" y="172.3">B2</text>
<text x="48.4" y="176.6">+3.3V</text>
<text x="58.9" y="177.4">DIR</text>
<text x="66.9" y="178.6" transform="rotate(-90 66.9 178.6)">GND</text>
<text x="68.2" y="185">SN74LVC2T45DCUR</text>
<text x="68.2" y="182.5">U5</text>
<text x="64" y="186.8">GND</text>
</g>
<g font-size="1.8" fill="#a90000">
<text x="63.2" y="45.2" transform="rotate(-90 63.2 45.2)">1</text>
<text x="68.3" y="45.8" transform="rotate(-90 68.3 45.8)">23</text>
<text x="56.4" y="53.1">3</text>
<text x="73.6" y="53.1">21</text>
<text x="168.7" y="49" transform="rotate(-90 168.7 49)">2</text>
<text x="196.1" y="50.4">GND 2</text>
<text x="224.1" y="53.1">1</text>
<text x="56.4" y="58.2">4</text>
<text x="73.6" y="58.2">20</text>
<text x="76.2" y="58.1">5v</text>
<text x="161.9" y="54.4">1</text>
<text x="174.6" y="54.4">3</text>
<text x="201.2" y="55.6">3</text>
<text x="56.4" y="63.2">5</text>
<text x="73.6" y="63.2">19</text>
<text x="56.4" y="68.3">6</text>
<text x="73.6" y="68.3">18</text>
<text x="56.4" y="73.4">7</text>
<text x="73.6" y="73.4">17</text>
<text x="56.4" y="78.5">8</text>
<text x="56.4" y="83.6">9</text>
<text x="73.6" y="78.5">16</text>
<text x="73.6" y="83.6">15</text>
<text x="55.8" y="88.6">10</text>
<text x="73.6" y="88.6">14</text>
<text x="55.8" y="91.2">22</text>
<text x="56.4" y="93.7">2</text>
<text x="65.8" y="99.1" transform="rotate(-90 65.8 99.1)">11</text>
<text x="240.6" y="100.1">15</text>
<text x="241.2" y="97.5">8</text>
<text x="154.7" y="102.3" transform="rotate(-90 154.7 102.3)">1</text>
<text x="240.6" y="105.2">14</text>
<text x="241.2" y="107.7">6</text>
<text x="241.2" y="102.6">7</text>
<text x="154.7" y="110.6" transform="rotate(-90 154.7 110.6)">2</text>
<text x="157.2" y="110.6" transform="rotate(-90 157.2 110.6)">3</text>
<text x="159.8" y="110.6" transform="rotate(-90 159.8 110.6)">4</text>
<text x="162.3" y="110.6" transform="rotate(-90 162.3 110.6)">5</text>
<text x="164.8" y="110.6" transform="rotate(-90 164.8 110.6)">6</text>
<text x="167.4" y="110.6" transform="rotate(-90 167.4 110.6)">7</text>
<text x="187.9" y="110.2">5</text>
<text x="187.9" y="112.8">9</text>
<text x="240.6" y="110.2">13</text>
<text x="241.2" y="112.8">5</text>
<text x="63.2" y="117.5" transform="rotate(-90 63.2 117.5)">1</text>
<text x="68.3" y="117.5" transform="rotate(-90 68.3 117.5)">8</text>
<text x="187.9" y="115.3">4</text>
<text x="187.9" y="117.9">8</text>
<text x="240.6" y="115.3">12</text>
<text x="241.2" y="117.9">4</text>
<text x="56.4" y="125.5">2</text>
<text x="74.2" y="125.5">7</text>
<text x="187.9" y="120.4">3</text>
<text x="187.9" y="122.9">7</text>
<text x="187.9" y="125.5">2</text>
<text x="240.6" y="125.5">10</text>
<text x="240.6" y="120.4">11</text>
<text x="241.2" y="122.9">3</text>
<text x="56.4" y="130.6">3</text>
<text x="74.2" y="130.6">6</text>
<text x="187.9" y="128">6</text>
<text x="187.9" y="130.6">1</text>
<text x="241.2" y="130.6">9</text>
<text x="241.2" y="128">2</text>
<text x="56.4" y="135.6">5</text>
<text x="241.2" y="133.1">1</text>
<text x="63.2" y="158.2" transform="rotate(-90 63.2 158.2)">1</text>
<text x="68.3" y="158.2" transform="rotate(-90 68.3 158.2)">8</text>
<text x="56.4" y="166.1">2</text>
<text x="74.2" y="166.1">7</text>
<text x="56.4" y="171.2">3</text>
<text x="74.2" y="171.2">6</text>
<text x="56.4" y="176.3">5</text>
<text x="65.8" y="181" transform="rotate(-90 65.8 181)">4</text>
</g>
<g font-size="1.8" fill="#0f0f0f">
<text x="76.2" y="53">5v</text>
<text x="79.5" y="53">Fire</text>
<text x="84.3" y="53">2/Data/C/Start</text>
<text x="79.5" y="58.1">Right/Mode/GND</text>
<text x="76.2" y="63.2">5v</text>
<text x="79.5" y="63.2">Left/X/GND</text>
<text x="76.2" y="68.2">5v</text>
<text x="79.5" y="68.2">Down/Y</text>
<text x="76.2" y="73.3">5v</text>
<text x="79.5" y="73.3">Up/Z</text>
<text x="129.2" y="112.7">5v</text>
<text x="132.5" y="112.7">Fire</text>
<text x="137.2" y="112.7">2/Data/C/Start</text>
<text x="171.2" y="110.1">5v</text>
<text x="174.6" y="110.1">Latch/Power</text>
<text x="132.8" y="115.2">5v</text>
<text x="136.1" y="115.2">Right/Mode/GND</text>
<text x="76.2" y="125.4">5v</text>
<text x="79.5" y="125.4">Fire</text>
<text x="84.3" y="125.4">1/Clock/B/A</text>
<text x="137.7" y="120.3">5v</text>
<text x="141.1" y="120.3">Left/X/GND</text>
<text x="141.7" y="125.4">5v</text>
<text x="145.1" y="125.4">Down/Y</text>
<text x="170.5" y="122.8">5v</text>
<text x="173.9" y="122.8">Power/Select</text>
<text x="131.8" y="127.9">5v</text>
<text x="135.1" y="127.9">Fire</text>
<text x="139.8" y="127.9">1/Clock/B/A</text>
<text x="144" y="130.5">5v</text>
<text x="147.4" y="130.5">Up/Z</text>
<text x="76.2" y="166">5v</text>
<text x="79.5" y="166">Power/Select</text>
<text x="76.2" y="171.1">5v</text>
<text x="79.5" y="171.1">Latch/Power</text>
</g>
<g font-size="1.8" fill="#725600">
<text x="260.5" y="49.1">Button</text>
<text x="29.4" y="54.2">3.3v</text>
<text x="33" y="59.3">3.3v</text>
<text x="34.5" y="54.2">Fire</text>
<text x="38.2" y="59.3">Right/Mode/GND</text>
<text x="39.3" y="54.2">2/Data/C/Start</text>
<text x="147" y="55.5">LED Control</text>
<text x="230.1" y="54.2">Mode</text>
<text x="236.1" y="54.2">switch</text>
<text x="37.9" y="64.4">3.3v</text>
<text x="43.1" y="64.4">Left/X/GND</text>
<text x="41.9" y="69.4">3.3v</text>
<text x="47.1" y="69.4">Down/Y</text>
<text x="44.2" y="74.5">3.3v</text>
<text x="49.4" y="74.5">Up/Z</text>
<text x="34" y="94.8">~{OE}</text>
<text x="245.3" y="101.2">Up</text>
<text x="245.3" y="106.3">Left</text>
<text x="245.3" y="103.7">Down</text>
<text x="245.3" y="108.8">Right</text>
<text x="245.3" y="113.9">Button</text>
<text x="245.3" y="111.4">Button</text>
<text x="252.6" y="113.9">2</text>
<text x="252.6" y="111.4">1</text>
<text x="245.3" y="119">Button</text>
<text x="245.3" y="116.4">Button</text>
<text x="252.6" y="119">4</text>
<text x="252.6" y="116.4">3</text>
<text x="245.3" y="124.1">Coin</text>
<text x="245.3" y="121.5">Start</text>
<text x="32" y="126.6">3.3v</text>
<text x="37.1" y="126.6">Fire</text>
<text x="41.9" y="126.6">1/Clock/B/A</text>
<text x="245.3" y="126.6">Button</text>
<text x="245.3" y="129.1">Button</text>
<text x="252.6" y="126.6">5</text>
<text x="252.6" y="129.1">6</text>
<text x="39.7" y="136.8">Pin</text>
<text x="43.9" y="136.8">6</text>
<text x="46.3" y="136.8">direction</text>
<text x="36.4" y="167.2">3.3v</text>
<text x="41.6" y="167.2">Power/Select</text>
<text x="37.2" y="172.3">3.3v</text>
<text x="42.3" y="172.3">Latch/Power</text>
</g>
<g font-size="1.4" fill="#a90000">
<text x="257.2" y="48">1</text>
<text x="257.2" y="53.1">2</text>
<text x="257.2" y="58.2">3</text>
</g>
<text font-size="1.1" fill="#840000" x="169.9" y="59.4">RGB</text>
</svg>
